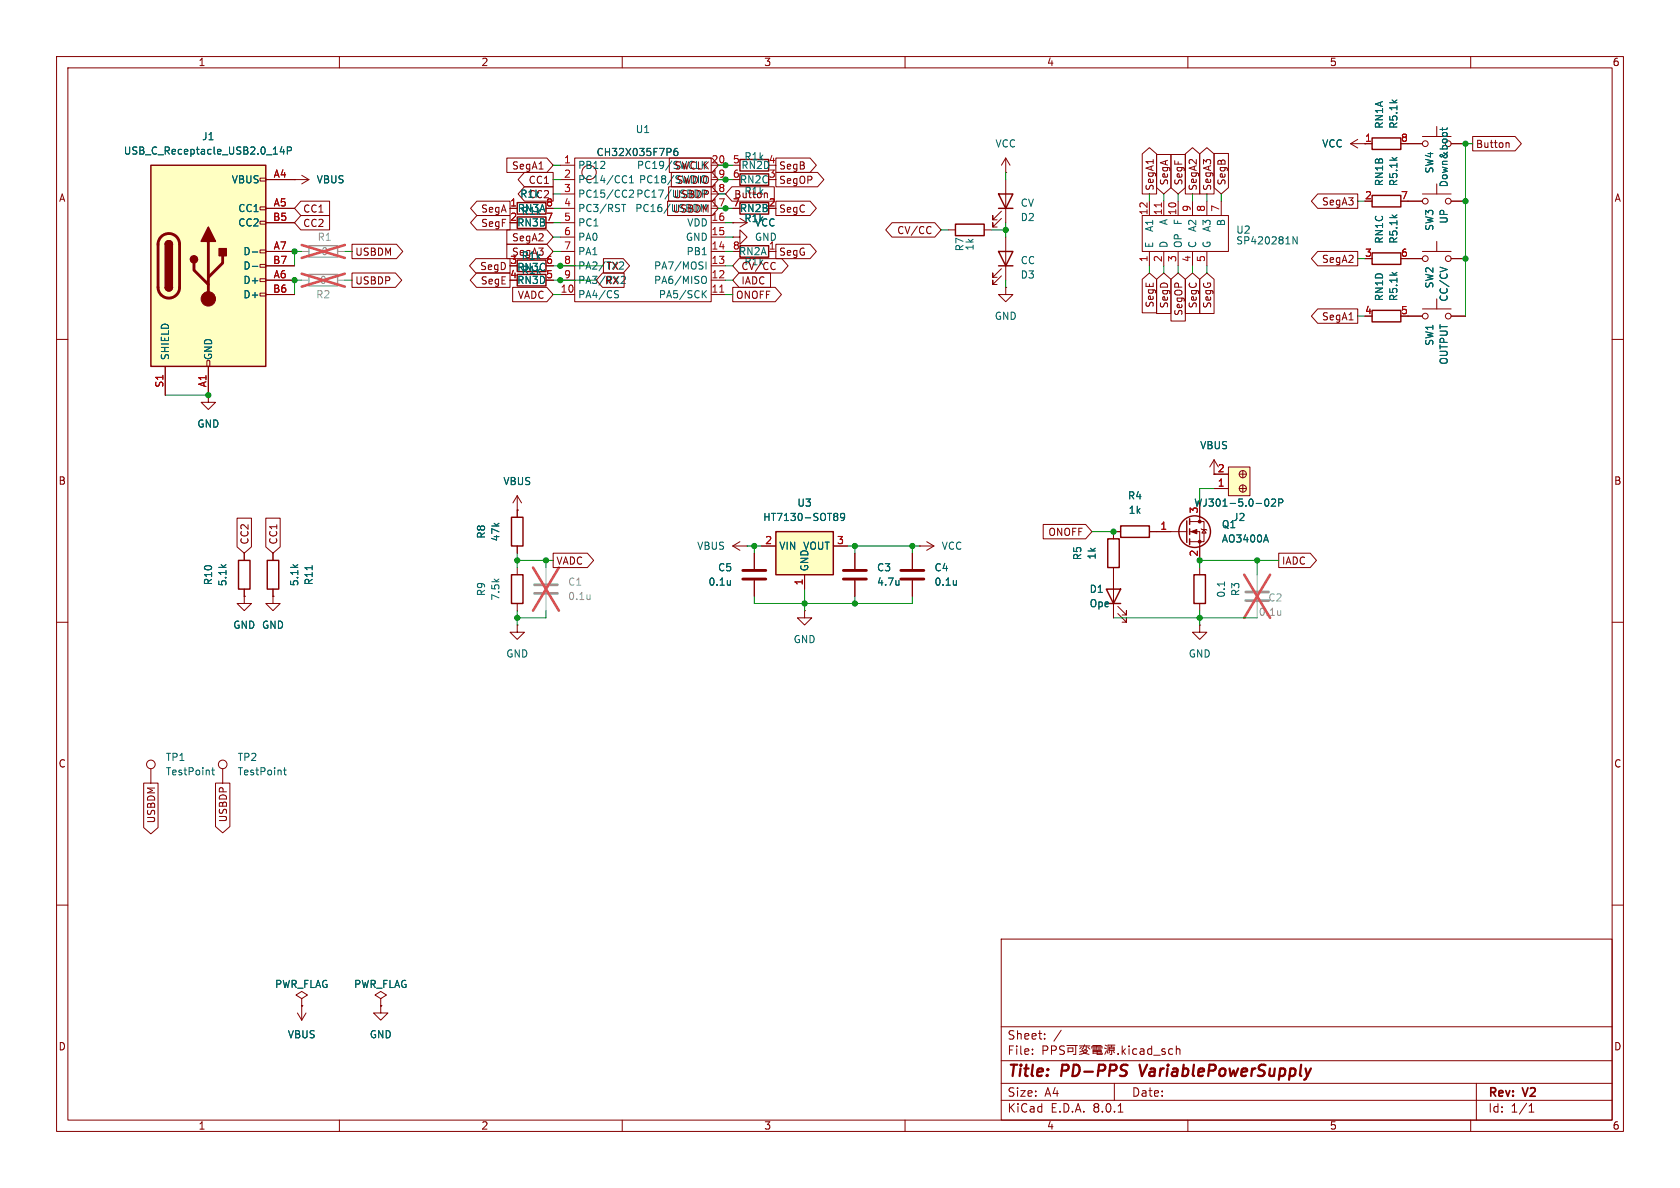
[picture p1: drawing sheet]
<svg xmlns="http://www.w3.org/2000/svg" width="297mm" height="210mm" viewBox="0 0 297 210" stroke-linecap="round" stroke-linejoin="round" font-family="sans-serif">
<g fill="none" stroke="#840000" stroke-width=".18">
<path d="M10 10h277v190h-277zM12 12h273v186h-273zM60 10v2M110 10v2M160 10v2M210 10v2M260 10v2M10 60h2M285 60h2M133.3 97.8v2.8M161.3 97.8v2.8M162.6 96.5h.1"/>
<path d="M162.6 96.5h2.5M163.8 95.8l1.3 .7M165.1 96.5l-1.3 .8M10 110h2M133.3 102.6v2.8M142.2 108v1.2h1.3l-1.3 1.3-1.2-1.3h1.2M142.2 108h.1M161.3 102.6v2.8M285 110h2M10 160h2M285 160h2M177 166h108v32h-108z"/>
<path d="M60 198v2M110 198v2M160 198v2M177 194.5h108M177 191.5h108M177 187.5h108M177 181.5h108M182.5 186.3v.1M182.5 185.5v.1M184.4 185.7l.7-.1 .1-.2v-.4l-.2-.1h-.6v1.5M184.7 182.8v.1M184.7 183.6v.1"/>
<path d="M185.9 185.7l.7-.1 .1-.2v-.4l-.2-.1h-.6v1.5M187.6 182.1l-1.3 2M188.2 185l-.6-.1-.2 .1v.5l.6 .3 .2 .3-.3 .3-.6-.1M188.6 184.8h1.9M188.8 185.9h.9v-.6h-.9v.7M190.2 184.8v1.6h-.5M190.8 184.9h1.9M191.2 185.1l-.3 .3M191.4 185.8l-.5 .2M191.4 185.8h.8a2.02 2.02 0 0 1-1.4 .6M191.4 185.8l.6 .5 .5 .1M191.6 184.9l-.4 .6"/>
<path d="M191.7 185.5h.3M191.7 184.7v.2M192 184.9v.6M192.3 185.1l.4 .4M193 185.3v-.3h1.8v.3M193.2 184.8h1.5M193.2 185.5h.5M193.2 186.2h1.5v-.5h-1.5v.6M193.2 185.9h1.5M193.2 185.3h.5M193.9 184.8v.7M194 185.7v.7h.8l.1-.2"/>
<path d="M194.1 185.3h.5M194.1 185.5h.6M195.2 185.3l.4 .1M195.4 184.8l.3 .1M195.6 185.8l-.3 .6M196.1 185.1h.9v.6h-.9zM196.1 185.4h.9M196.2 185.9l-.2 .3M196.5 185.7v.7h-.3M196.5 184.8v.3M196.8 185.9l.2 .2M197 191.5v3"/>
<path d="M197.1 184.8h-1.2l-.2 1.4M197.7 196.6h.8M197.7 186.3v.1M198.4 184.9v1.5M198.5 185.8l.5 .6M199 185.4l-.6 .6M199.6 184.9v.1M199.6 185.4v1M201 185.5l-.5-.1-.3 .3v.4l.2 .2h.6M201.6 185.5h.6v.9M202.2 185.8h-.5a.29 .29 0 0 0-.2 .3 .29 .29 0 0 0 .2 .3l.5-.1M203.6 185.5l-.4-.1-.3 .3v.4l.1 .2h.6"/>
<path d="M203.6 184.9v1.5M204 186.5h1.1M206 185.5l-.4-.1-.2 .2 .1 .2 .5 .2v.3h-.6M207.3 185.5l-.4-.1-.3 .3v.4l.1 .2h.6M208 185.5l.2-.1 .3 .1 .1 .9M208 184.9v1.5M210 198v2M260 198v2M261 191.5v6.5M270.3 196.6h.9M270.3 195.5l.4-.4v1.5"/>
</g>
<path d="M199.1 188.2l.2 .1M199.1 189.4l.1 .2-.2 .4M201.5 188.2l.4 2" fill="none" stroke="#840000" stroke-width=".4"/>
<path d="M131.3 102.4h4.1M131.3 100.8h4.1M159.3 102.4h4M159.3 100.8h4" fill="none" stroke="#840000" stroke-width=".51"/>
<path d="M129.1 102.6v.8M129.1 103.3v.1M169.1 102.6v.8M169.1 103.3l-.1 .1" fill="none" stroke="#006464" stroke-width=".18"/>
<path d="M137.2 94h10.1v7.6h-10.1z" fill="#ffffc2"/>
<g fill="none" stroke="#840000" stroke-width=".25">
<path d="M130.8 35.8h5.1v2h-5.1zM130.8 30.7h5.1v2.1h-5.1zM130.8 28.2h5.1v2h-5.1zM168.9 39.6h5.1v2.1h-5.1zM176.5 34.3h2.6l-1.3 2.5zM176.5 36.8h2.6M130.8 43.4h5.1v2.1h-5.1zM176.5 44.5h2.6l-1.3 2.5zM176.5 47h2.6M42.2 99.1h2v5h-2zM47.2 99.1h2.1v5h-2.1zM90.4 91.4h2.1v5.1h-2.1z"/>
<path d="M137.2 94h10.1v7.6h-10.1zM195.8 95.3h2.1v5h-2.1zM198.1 93h5.1v2h-5.1zM209.8 92.1v3.8M210.3 91.7v1M210.3 93.5v1M210.3 95.3v1M90.4 101.6h2.1v5.1h-2.1zM195.6 104.1h2.5l-1.3 2.6zM195.6 106.7h2.5M211.1 101.6h2v5.1h-2z"/>
<circle cx="211.2" cy="94" r="2.79"/>
</g>
<g fill="none" stroke="#840000" stroke-width=".18">
<path d="M99.1 29.2h2.5M99.1 39.4h2.5M99.1 36.8h2.5M99.1 34.3h2.5M99.1 31.8h2.5M101.6 27.9h24.1v25.4h-24.1zM119.7 26.2l-.3 .1a.86 .86 0 0 0 0 1.2l.4-.1 .1-.4-.3-.3h-.2l-.3 .3M125.7 29.2h2.6M125.7 39.4h2.6M125.7 36.8h2.6M125.7 34.3h2.6M125.7 31.8h2.6"/>
<path d="M129.5 39.4h.1M129.5 39.4h2.6M130.8 38.6l1.3 .8M132.1 39.4l-1.3 .7M177 38.6l-1.5 1.5v-.7v.7h.8M177 37.3l-1.5 1.6v-.8v.8h.8M177.8 30.5h.1M177.8 27.9v2.6M177.8 31.8v7.6M177.8 27.9l-.8 1.3M177.8 27.9l.8 1.3M99.1 52.1h2.5"/>
<path d="M99.1 49.5h2.5M99.1 47h2.5M99.1 44.5h2.5M99.1 41.9h2.5M125.7 52.1h2.6M125.7 49.5h2.6M125.7 47h2.6M125.7 44.5h2.6M125.7 41.9h2.6M129.5 41.9h1.3v-1.3l1.3 1.3-1.3 1.3v-1.3M129.5 41.9h.1M135.9 44.5h1.3"/>
<path d="M167.6 40.6h1.3M174 40.6h1.3M177 48.8l-1.5 1.5v-.8v.8h.8M177 47.5l-1.5 1.5v-.7v.7h.8M177.8 50.8v1.3h1.3l-1.3 1.2-1.3-1.2h1.3M177.8 50.8h.1M177.8 41.9v7.6M36.8 69.9v1.2h1.3l-1.3 1.3-1.2-1.3h1.2M36.8 69.9h.1M43.2 97.8v1.3M48.3 97.8v1.3M91.4 90.2h.1"/>
<path d="M91.4 87.6v3.8M91.4 96.5v1.3M91.4 87.6l-.7 1.3M91.4 87.6l.8 1.3M129.5 96.5h2.6M129.5 96.5l1.3 .8M130.8 95.8l-1.3 .7M132.1 96.5h.1M134.6 96.5h2.6M147.3 96.5h2.6M151.1 97.8v2.8M198.1 94h-1.3v1.3"/>
<path d="M203.2 94h6.6M210.3 94h1.8v5.1M210.3 92.2h2.6v3.6h-2.6M212.1 88.9v3.3M212.3 93.5l.2 .1h.7l.2 .1M212.9 93.6l.3 .6h-.7zM214.6 81.3l-.7 1.3M214.6 81.3v2.5M214.6 81.3l.8 1.3M43.2 105.4v1.3h1.2l-1.2 1.3-1.3-1.3h1.3M43.2 105.4h.1M43.2 104.1v1.3"/>
<path d="M48.3 105.4v1.3h1.2l-1.2 1.3-1.3-1.3h1.3M48.3 105.4h.1M48.3 104.1v1.3M91.4 110.5v1.3h1.3l-1.3 1.2-1.2-1.2h1.2M91.4 110.5h.1M91.4 100.3v1.3M91.4 106.7v1.3M142.2 101.6v2.5M151.1 102.6v2.8M196.8 100.3v8.9M197.6 108.5l1.5 1.5v-.8v.8h-.7M197.6 107.2l1.5 1.5v-.7v.7h-.7"/>
<path d="M212.1 110.5v1.3h1.3l-1.3 1.2-1.3-1.2h1.3M212.1 110.5h.1M212.1 100.3v1.3M212.1 106.7v1.3M26.7 135.9v2.5M39.4 135.9v2.5M52.6 179.1l.7 1.2M53.3 176.5l1.1-.6-1.1-.6-1 .6 1 .6v1.3M53.3 177.8h.1M53.3 177.8v2.5M54.1 179.1l-.8 1.2M67.3 176.5l1-.6-1-.6-1 .6 1 .6v1.3"/>
<path d="M67.3 177.8h.1M67.3 177.8v1.3h1.3l-1.3 1.2-1.3-1.2h1.3"/>
<circle cx="104.1" cy="30.5" r="1.27"/>
<circle cx="26.7" cy="135.1" r=".76"/>
<circle cx="39.4" cy="135.1" r=".76"/>
</g>
<g fill="none" stroke="#006464" stroke-width=".18">
<path d="M109.9 36.1h.7M110.3 36.1v1.3M111.3 32.3h.7M111.3 31.4l.3-.3v1.2M111.3 33.7l.2-.1 .4 .1M111.9 34.1l-.7 .8h.8M119.7 26.2l-.3 .1a.86 .86 0 0 0 0 1.2l.4-.1 .1-.4-.3-.3-.4 .1-.1 .2M108.9 52l.3 .1 .1 .3-.2 .2h-.3M108.9 51.4h.4M109.7 46.3l.4 .1 .2 .3-.8 .9h.8M109.9 48.9l.4-.1 .3 .4-.8 .9h.8M124.3 51.9l.6 .7"/>
<path d="M124.3 48.8a.43 .43 0 0 1 .6 .5v.4a.43 .43 0 0 1-.6 .4M124.8 46.3v1.3M124.9 51.4l-.7 .7M55.2 100v.7M147.6 90.7h.3l.2 .3-.2 .3M147.6 91.3h.3M147.9 91.3l.2 .2v.3l-.1 .2h-.4M149.3 91.3l-.2 .2h-.4l-.1-.2 .1-.5 .4-.1 .2 .2a.84 .84 0 0 1-.3 1.1h-.3M223.8 94.6l.4 1.2M158.9 102.6v.8M158.9 103.3v.1M216.5 102.9v.7"/>
<path d="M37.4 136.1h.5M37.6 135.7v1.1l.3 .2M50.1 136.1h.5M50.3 135.7v1.1l.3 .2"/>
</g>
<path d="M149.1 102.4h4.1M149.1 100.8h4.1" fill="none" stroke="#840000" stroke-width=".51"/>
<path d="M127.2 51.7h.8" fill="none" stroke="#a90000" stroke-width=".18"/>
<path d="M94.5 104.9h4.1M94.5 103.4h4.1M220.2 106.2h4.1M220.2 104.6h4.1" fill="none" stroke="#a1a1a1" stroke-width=".51"/>
<path d="M96.5 100.3v2.8M96.5 105.2v2.8M222.2 101.6v2.8M222.2 106.4v2.8" fill="none" stroke="#a1a1a1" stroke-width=".18"/>
<path d="M104.3 105.1v.9M104.3 105.9h.1M226.4 107.9v.9M226.4 108.7h-.1" fill="none" stroke="#989898" stroke-width=".18"/>
<path d="M94.2 100.3l4.6 7.7M98.8 100.3l-4.6 7.7M220 101.6l4.5 7.6M224.5 101.6l-4.5 7.6" fill="none" stroke="#e75356" stroke-width=".46"/>
<g fill="#840000" stroke="#840000" stroke-width=".18">
<path d="M210.6 94l1-.4v.8z"/>
<circle cx="212.1" cy="95.8" r=".25"/>
<circle cx="212.1" cy="92.2" r=".25"/>
</g>
<path d="M217.2 82.6h3.8v5h-3.8z" fill="#ffffc2"/>
<g fill="none" stroke="#840000" stroke-width=".18">
<path d="M52.1 31.8h.1M52.1 31.8h2.5M53.3 31l1.3 .8M54.6 31.8l-1.3 .7M214.6 86.4h2.6M214.6 83.8h2.6M217.2 82.6h3.8v5h-3.8zM219.1 86.4h1.2M219.1 83.8h1.2M219.7 83.2v1.3M219.7 85.7v1.3"/>
<circle cx="219.7" cy="86.4" r=".63"/>
<circle cx="219.7" cy="83.8" r=".63"/>
</g>
<path d="M223.8 88.3l.1-.1a.68 .68 0 0 1 .4 .6 .68 .68 0 0 1-.4 .7l-.1-.1M224.8 88.3l.5-.1 .2 .4-.8 .9h.8M226.1 88.9l.6-.1 .1-.2-.1-.3-.6-.1v1.3" fill="none" stroke="#006464" stroke-width=".18"/>
<path d="M54.6 48.5h5.1v2h-5.1zM54.6 43.4h5.1v2.1h-5.1z" fill="none" stroke="#a1a1a1" stroke-width=".25"/>
<path d="M53.3 49.5h1.3M53.3 44.5h1.3M59.7 49.5h1.3M59.7 44.5h1.3" fill="none" stroke="#a1a1a1" stroke-width=".18"/>
<path d="M53.3 48.4l7.7 2.3M53.3 43.3l7.7 2.3M61 48.4l-7.7 2.3M61 43.3l-7.7 2.3" fill="none" stroke="#e75356" stroke-width=".46"/>
<path d="M26.7 29.2h20.3v35.6h-20.3z" fill="#ffffc2"/>
<g fill="none" stroke="#840000" stroke-width=".18">
<path d="M46 39.1h1v.5h-1zM46 36.6h1v.5h-1zM46 31.5h1v.5h-1zM47 31.8h5.1M47 36.8h5.1M47 39.4h5.1M52.1 31.8h.1M53.2 38.1h5.1v2.5h-5.1l-1.1-1.2zM53.2 35.6h5.1v2.5h-5.1l-1.1-1.3zM84.3 35.6h5.9v2.5h-5.9l-1.1-1.3zM84.3 38.1h5.9v2.5h-5.9l-1.1-1.2zM89.6 27.9h7.1l1.1 1.3-1.1 1.3h-7.1z"/>
<path d="M90.2 36.8h1.2M92.7 33h5.1v2.6h-5.1l-1.1-1.3zM92.7 30.5h5.1v2.5h-5.1l-1.1-1.2zM95.3 29.9h.7M118 35.6h7.9l1.1 1.2-1.1 1.3h-7.9zM118.2 33h7.7l1.1 1.3-1.1 1.3h-7.7zM118.3 27.9h7.6l1.1 1.3-1.1 1.3h-7.6zM118.7 30.5h7.2l1.1 1.3-1.1 1.2h-7.2zM129.4 33h7.5v2.6h-7.5l-1.1-1.3zM129.5 39.4h.1M135.3 34.1l.4 .2v.7M137.2 27.9h6l1.1 1.3-1.1 1.3h-6z"/>
<path d="M137.2 35.6h6l1.1 1.2-1.1 1.3h-6zM137.2 30.5h7.3l1.2 1.3-1.2 1.2h-7.3zM157.7 39.4h7.6l1.1 1.2-1.1 1.3h-7.6l-1.1-1.3zM201.9 27.2l1.3-1.1 1.3 1.1v7.1h-2.6zM201.9 38.1h15.3v6.4h-15.3zM203.2 35.6v2.5M203.9 28.2v.7M204.5 27.3h2.5v5.9l-1.3 1.1-1.2-1.1zM205.7 35.6v2.5M207 27.3h2.6v5.9l-1.3 1.1-1.3-1.1zM208.3 35.6v2.5M209.5 27.2l1.3-1.1 1.3 1.1v7.1h-2.6z"/>
<path d="M210.8 35.6v2.5M212.1 27.2l1.3-1.1 1.2 1.1v7.1h-2.5zM213.4 35.6v2.5M214.6 27.1h2.6v6.1l-1.3 1.1-1.3-1.1zM215.9 35.6v2.5M233 34.3h7v2.5h-7l-1.2-1.2zM238.8 25.4h3.8M238.8 25.4l1.2 .8M240 24.6l-1.2 .8M248.9 25.4h2.6M248.9 35.6h2.6M251.5 24.1h5"/>
<path d="M251.5 34.3h5M254 22.4v1.7M254 32.5v1.8M256.5 25.4h2.6M256.5 35.6h2.6M260.3 24.1h7.6l1.1 1.3-1.1 1.3h-7.6zM266.4 25.2l.4 .2v.7M46 51.8h1v.5h-1zM46 49.3h1v.5h-1zM46 46.7h1v.5h-1zM46 44.2h1v.5h-1zM47 49.5h5.1"/>
<path d="M47 44.5h5.1M47 52.1h5.1M47 47h5.1M62.2 43.2h7.9l1.1 1.3-1.1 1.2h-7.9zM62.2 48.3h7.7l1.1 1.2-1.1 1.3h-7.7zM84.1 45.7h6.1v2.6h-6.1l-1.1-1.3zM84.2 48.3h6v2.5h-6l-1.1-1.3zM89.6 40.6h7.1l1.1 1.3-1.1 1.3h-7.1zM89.6 43.2h7.1l1.1 1.3-1.1 1.2h-7.1zM90.6 50.8h6.1l1.1 1.3-1.1 1.2h-6.1zM106.5 48.3h3.8v2.5h-3.8l-1.1-1.3zM106.7 45.7h3.5l1.1 1.3-1.1 1.3h-3.5z"/>
<path d="M129.5 50.8h7.5l1.2 1.3-1.2 1.2h-7.5zM130.7 48.3h5.5v2.5h-5.5l-1.2-1.3zM130.7 45.7h7.5l1.1 1.3-1.1 1.3h-7.5l-1.2-1.3zM137 46.5h.1M137.1 47.5l-.1 .1M137.2 43.2h6l1.1 1.3-1.1 1.2h-6zM164.5 40.1l.1 .1M164.6 41.2h-.1M201.9 49.4l1.3-1.1 1.3 1.1v5.9h-2.6zM203.2 44.5v2.5M204.5 49.4l1.2-1.1 1.3 1.1v6h-2.5zM205.7 44.5v2.5"/>
<path d="M207 49.4l1.3-1.1 1.3 1.1v7.4h-2.6zM208.3 44.5v2.5M209.5 49.4l1.3-1.1 1.3 1.1v6h-2.6zM210.8 44.5v2.5M212.1 49.4l1.3-1.1 1.2 1.1v6h-2.5zM213.4 44.5v2.5M233 54.6h7v2.6h-7l-1.2-1.3zM233 44.4h7v2.6h-7l-1.2-1.3zM238.5 56.6h.7M248.9 45.7h2.6M248.9 55.9h2.6M251.5 44.5h5"/>
<path d="M251.5 54.6h5M254 42.7v1.8M254 52.8v1.8M256.5 45.7h2.6M256.5 55.9h2.6M29.2 64.8v5.1M36.6 63.8h.5v1h-.5zM36.8 69.9h.1M36.8 64.8v5.1M41.9 91.6h2.6v5.1l-1.3 1.1-1.3-1.1zM43.2 97.8v1.3M47 91.6h2.5v5.1l-1.2 1.1-1.3-1.1z"/>
<path d="M48.3 97.8v1.3M91.4 90.2h.1M91.4 90.2v1.2M91.4 96.5v1.3M97.8 97.8h6l1.2 1.3-1.2 1.2h-6zM133.3 97.8v2.8M134.6 96.5h2.6M147.3 96.5h2.6M151.1 97.8v2.8M161.3 97.8v2.8M184.4 92.7h7.5l1.1 1.3-1.1 1.3h-7.5zM198.1 94h-1.3v1.3"/>
<path d="M203.2 94h3.8M212.1 88.9v2.5M212.1 96.5v2.6M214.6 86.4h2.6M214.6 83.8h2.6M226.1 97.8h5.5l1.1 1.3-1.1 1.2h-5.5zM43.2 105.4h.1M43.2 104.1v1.3M48.3 105.4h.1M48.3 104.1v1.3M133.3 102.6v2.8M142.2 101.6v2.5"/>
<path d="M151.1 102.6v2.8M161.3 102.6v2.8M196.8 100.3v3.8M196.8 106.7v2.5M25.4 138.4h2.5v7.9l-1.2 1.1-1.3-1.1zM38.1 138.4h2.5v7.7l-1.2 1.1-1.3-1.1zM53.3 177.8h.1M67.3 177.8h.1"/>
<circle cx="252" cy="25.4" r=".51"/>
<circle cx="252" cy="35.6" r=".51"/>
<circle cx="256" cy="35.6" r=".51"/>
<circle cx="252" cy="45.7" r=".51"/>
<circle cx="252" cy="55.9" r=".51"/>
<circle cx="256" cy="45.7" r=".51"/>
<circle cx="256" cy="55.9" r=".51"/>
</g>
<path d="M26.7 29.2h20.3v35.6h-20.3zM91.4 35.8h5.1v2h-5.1zM91.4 38.4h5.1v2h-5.1zM242.6 24.4h5v2h-5zM242.6 34.5h5v2.1h-5zM29.2 50.8a.64 .64 0 0 0 .6 .6 .64 .64 0 0 0 .7-.6M29.2 43.2a.64 .64 0 0 1 .6-.7 .64 .64 0 0 1 .7 .7M91.4 46h5.1v2h-5.1zM91.4 48.5h5.1v2h-5.1zM242.6 44.7h5v2h-5zM242.6 54.9h5v2h-5z" fill="none" stroke="#840000" stroke-width=".25"/>
<path d="M28.5 41.8a1.91 1.91 0 0 1 2.1-.4 1.91 1.91 0 0 1 1.1 1.8v7.6a1.91 1.91 0 0 1-1.9 1.9 1.91 1.91 0 0 1-1.9-1.9v-7.8l.2-.6zM34.3 46.5v1.3l2.5 2.5M36.8 42.7v10.1M39.4 45.2v1.3l-2.6 2.5" fill="none" stroke="#840000" stroke-width=".51"/>
<g fill="#840000" stroke="#840000" stroke-width=".25">
<path d="M29.2 50.8h1.3a.64 .64 0 0 1-.7 .6 .64 .64 0 0 1-.6-.6z"/>
<path d="M29.2 43.2h1.3v7.6h-1.3z"/>
<path d="M29.4 42.7a.64 .64 0 0 1 .7-.1 .64 .64 0 0 1 .4 .6h-1.3z"/>
<path d="M36.8 40.1l1.3 2.6h-2.5z"/>
<path d="M38.7 43.9h1.3v1.3h-1.3z"/>
<circle cx="34.3" cy="45.8" r=".63"/>
</g>
<circle cx="36.8" cy="52.8" r="1.27" fill="#840000" stroke="#840000" stroke-width=".18"/>
<g fill="none" stroke="#006464" stroke-width=".18">
<path d="M49.8 25.9l-.3 .9h.8M50.1 26.4v.8M50.8 26.6h.6l.1-.2v-.3l-.7-.1v1.2M255 22.6v.5M255.1 23.5h.6M255.8 22.6l-.1 .3h-1.1M44.6 44.5h1M44.6 47.1h1M229.3 41.9v1.2l-.7-1.2v1.2M254.6 47.2l1.2 .4M55.2 100v.7M147.6 90.7h.3l.2 .3-.2 .3"/>
<path d="M147.6 91.3h.3M147.9 91.3l.2 .2v.3l-.1 .2h-.4M149.3 91.3l-.2 .2h-.4l-.1-.2 .1-.5 .4-.1 .2 .2a.84 .84 0 0 1-.3 1.1h-.3M223.8 88.3l.1-.1a.68 .68 0 0 1 .4 .6 .68 .68 0 0 1-.4 .7l-.1-.1M223.8 94.6l.4 1.2M224.8 88.3l.5-.1 .2 .4-.8 .9h.8M226.1 88.9l.6-.1 .1-.2-.1-.3-.6-.1v1.3M129.1 102.6v.8M129.1 103.3v.1M158.9 102.6v.8M158.9 103.3v.1M169.1 102.6v.8"/>
<path d="M169.1 103.3l-.1 .1"/>
</g>
<path d="M205.3 35.9v.7" fill="none" stroke="#a90000" stroke-width=".18"/>
<g fill="none" stroke="#009600" stroke-width=".18">
<path d="M97.8 31.8h1.3M97.8 29.2h1.3M97.8 34.3h1.3M97.8 36.8h1.3M97.8 39.4h1.3M127 31.8h2.5M127 29.2h2.5M127 34.3h1.3M127 36.8h2.5M128.3 39.4h1.2M177.8 30.5v1.3M177.8 39.4v2.5"/>
<path d="M203.2 34.3v1.3M205.7 34.3v1.3M208.3 34.3v1.3M210.8 34.3v1.3M213.4 34.3v1.3M215.9 34.3v1.3M240 35.6h1.3M260.3 25.4h-1.2v30.5M53.3 44.5h-1.2v2.5M53.3 49.5h-1.2v2.6M61 44.5h1.2M61 49.5h1.2"/>
<path d="M97.8 44.5h1.3M97.8 49.5h7.6M97.8 52.1h1.3M97.8 41.9h1.3M97.8 47h8.9M128.3 44.5h1.2M128.3 49.5h1.2M128.3 52.1h1.2M128.3 41.9h1.2M128.3 47h1.2M166.4 40.6h1.2M175.3 40.6h2.5"/>
<path d="M177.8 49.5v1.3M203.2 47v1.3M205.7 47v1.3M208.3 47v1.3M210.8 47v1.3M213.4 47v1.3M240 45.7h1.3M240 55.9h1.3M29.2 69.9h7.6M91.4 99.1h6.4M91.4 97.8v2.5M96.5 99.1v1.2"/>
<path d="M132.1 96.5h2.5M133.3 96.5v1.3M149.9 96.5h12.7M151.1 96.5v1.3M161.3 96.5v1.3M193 94h3.8M214.6 86.4h-2.5v2.5M222.2 99.1v2.5M226.1 99.1h-14v1.2M91.4 108v2.5M96.5 108v1.2h-5.1M133.3 105.4v1.3h28v-1.3"/>
<path d="M142.2 104.1v3.9M151.1 105.4v1.3M196.8 109.2h25.4M212.1 108v2.5"/>
</g>
<g fill="#009600" stroke="#009600" stroke-width=".18">
<circle cx="128.3" cy="36.8" r=".46"/>
<circle cx="128.3" cy="31.8" r=".46"/>
<circle cx="52.1" cy="44.5" r=".46"/>
<circle cx="36.8" cy="69.9" r=".46"/>
<circle cx="52.1" cy="49.5" r=".46"/>
<circle cx="259.1" cy="35.6" r=".46"/>
<circle cx="259.1" cy="25.4" r=".46"/>
<circle cx="259.1" cy="45.7" r=".46"/>
<circle cx="99.1" cy="47" r=".46"/>
<circle cx="99.1" cy="49.5" r=".46"/>
<circle cx="212.1" cy="109.2" r=".46"/>
<circle cx="222.2" cy="99.1" r=".46"/>
<circle cx="212.1" cy="99.1" r=".46"/>
<circle cx="196.8" cy="94" r=".46"/>
<circle cx="128.3" cy="29.2" r=".46"/>
<circle cx="177.8" cy="40.6" r=".46"/>
<circle cx="133.3" cy="96.5" r=".46"/>
<circle cx="96.5" cy="99.1" r=".46"/>
<circle cx="91.4" cy="109.2" r=".46"/>
<circle cx="91.4" cy="99.1" r=".46"/>
<circle cx="151.1" cy="106.7" r=".46"/>
<circle cx="151.1" cy="96.5" r=".46"/>
<circle cx="142.2" cy="106.7" r=".46"/>
<circle cx="161.3" cy="96.5" r=".46"/>
</g>
<g font-size="2.8" fill="#840000">
<text x="178" y="190.9">Title:</text>
<text x="187.7" y="190.9">PD-PPS</text>
<text x="202.4" y="190.9">VariablePowerSupply</text>
</g>
<g font-size="2.1" fill="#840000">
<text x="178" y="184">Sheet:</text>
<text x="178" y="186.7">File:</text>
<text x="178" y="196.9">KiCad</text>
<text x="178" y="194.1">Size:</text>
<text x="184.7" y="194.1">A4</text>
<text x="185.7" y="196.9">E.D.A.</text>
<text x="193.3" y="196.9">8.0.1</text>
<text x="200" y="194.1">Date:</text>
<text x="263" y="194.3">Rev:</text>
<text x="263" y="196.9">Id:</text>
<text x="267.1" y="196.9">1/1</text>
<text x="269.4" y="194.3">V2</text>
</g>
<g font-size="1.8" fill="#840000">
<text x="35" y="11.9">1</text>
<text x="85" y="11.9">2</text>
<text x="135" y="11.9">3</text>
<text x="185" y="11.9">4</text>
<text x="235" y="11.9">5</text>
<text x="285" y="11.9">6</text>
<text x="260.8" y="26.4">Button</text>
<text x="10.3" y="35.9">A</text>
<text x="90.4" y="30.2">SegA1</text>
<text x="93.4" y="35.2">CC2</text>
<text x="93.4" y="32.7">CC1</text>
<text x="119" y="35.2">USBDP</text>
<text x="119.1" y="30.2">SWCLK</text>
<text x="119.5" y="32.7">SWDIO</text>
<text x="129.7" y="35.2">Button</text>
<text x="131.5" y="34.6">R1k</text>
<text x="137.6" y="30.2">SegB</text>
<text x="137.6" y="32.7">SegOP</text>
<text x="204.2" y="33.8" transform="rotate(-90 204.2 33.8)">SegA1</text>
<text x="206.7" y="32.9" transform="rotate(-90 206.7 32.9)">SegA</text>
<text x="209.2" y="32.9" transform="rotate(-90 209.2 32.9)">SegF</text>
<text x="211.8" y="33.8" transform="rotate(-90 211.8 33.8)">SegA2</text>
<text x="214.3" y="33.8" transform="rotate(-90 214.3 33.8)">SegA3</text>
<text x="216.9" y="32.9" transform="rotate(-90 216.9 32.9)">SegB</text>
<text x="285.3" y="35.9">A</text>
<text x="53.5" y="40.3">CC2</text>
<text x="53.5" y="37.8">CC1</text>
<text x="85" y="37.8">SegA</text>
<text x="85" y="40.3">SegF</text>
<text x="118.8" y="37.8">USBDM</text>
<text x="137.6" y="37.8">SegC</text>
<text x="158.5" y="41.6">CV/CC</text>
<text x="233.6" y="36.5">SegA3</text>
<text x="62.7" y="45.4">USBDM</text>
<text x="84.8" y="47.9">SegD</text>
<text x="90.4" y="42.9">SegA2</text>
<text x="90.4" y="45.4">SegA3</text>
<text x="107.2" y="47.9">TX</text>
<text x="131" y="47.9">CV/CC</text>
<text x="131.5" y="47.1">R1k</text>
<text x="137.6" y="45.4">SegG</text>
<text x="233.6" y="46.7">SegA2</text>
<text x="62.7" y="50.5">USBDP</text>
<text x="84.9" y="50.5">SegE</text>
<text x="91.4" y="53">VADC</text>
<text x="106.8" y="50.5">RX</text>
<text x="130" y="53">ONOFF</text>
<text x="131" y="50.5">IADC</text>
<text x="204.2" y="54.5" transform="rotate(-90 204.2 54.5)">SegE</text>
<text x="206.7" y="54.6" transform="rotate(-90 206.7 54.6)">SegD</text>
<text x="209.2" y="55.9" transform="rotate(-90 209.2 55.9)">SegOP</text>
<text x="211.8" y="54.6" transform="rotate(-90 211.8 54.6)">SegC</text>
<text x="214.3" y="54.6" transform="rotate(-90 214.3 54.6)">SegG</text>
<text x="233.6" y="56.8">SegA1</text>
<text x="215.2" y="83.6">2</text>
<text x="10.3" y="85.9">B</text>
<text x="285.3" y="85.9">B</text>
<text x="185.2" y="94.9">ONOFF</text>
<text x="44.1" y="96.4" transform="rotate(-90 44.1 96.4)">CC2</text>
<text x="49.2" y="96.4" transform="rotate(-90 49.2 96.4)">CC1</text>
<text x="98.3" y="100">VADC</text>
<text x="226.5" y="100">IADC</text>
<text x="10.3" y="135.9">C</text>
<text x="285.3" y="135.9">C</text>
<text x="27.6" y="145.6" transform="rotate(-90 27.6 145.6)">USBDM</text>
<text x="40.3" y="145.5" transform="rotate(-90 40.3 145.5)">USBDP</text>
<text x="10.3" y="185.9">D</text>
<text x="285.3" y="185.9">D</text>
<text x="35" y="199.9">1</text>
<text x="85" y="199.9">2</text>
<text x="135" y="199.9">3</text>
<text x="185" y="199.9">4</text>
<text x="235" y="199.9">5</text>
<text x="285" y="199.9">6</text>
</g>
<g font-size="1.8" fill="#006464">
<text x="112.3" y="23.7">U1</text>
<text x="244.7" y="22.9" transform="rotate(-90 244.7 22.9)">RN1A</text>
<text x="247.2" y="22.9" transform="rotate(-90 247.2 22.9)">R5.1k</text>
<text x="21.8" y="27.5">USB_C_Receptacle_USB2.0_14P</text>
<text x="35.6" y="25">J1</text>
<text x="105.3" y="27.8">CH32X035F7P6</text>
<text x="131.5" y="28.5">R1k 4</text>
<text x="175.9" y="26.3">VCC</text>
<text x="233.6" y="26.3">VCC</text>
<text x="40.9" y="32.6">VBUS</text>
<text x="55.9" y="32.6">VBUS</text>
<text x="91.9" y="35.2">R1k</text>
<text x="102.1" y="30.1">PB12</text>
<text x="102.1" y="32.6">PC14/CC1</text>
<text x="102.1" y="35.2">PC15/CC2</text>
<text x="112.4" y="35.2">PC17/USBDP</text>
<text x="112.5" y="30.1">PC19/SWCLK</text>
<text x="112.9" y="32.6">PC18/SWDIO</text>
<text x="130.7" y="32.6">RN2C</text>
<text x="131" y="30.1">RN2D</text>
<text x="135.8" y="31.5">3</text>
<text x="244.7" y="33" transform="rotate(-90 244.7 33)">RN1B</text>
<text x="247.2" y="33" transform="rotate(-90 247.2 33)">R5.1k</text>
<text x="253.6" y="30.8" transform="rotate(-90 253.6 30.8)">SW4</text>
<text x="256.1" y="33.2" transform="rotate(-90 256.1 33.2)">Down&amp;boot</text>
<text x="42" y="37.7">CC1</text>
<text x="42" y="40.2">CC2</text>
<text x="91.3" y="40.2">RN3B</text>
<text x="91.4" y="37.7">RN3A</text>
<text x="92.1" y="38.2">R1k</text>
<text x="102.1" y="37.7">PC3/RST</text>
<text x="102.1" y="40.2">PC1</text>
<text x="112.2" y="37.7">PC16/USBDM</text>
<text x="121.4" y="40.2">VDD</text>
<text x="130.7" y="37.7">RN2B</text>
<text x="131.5" y="39.5">R1k</text>
<text x="133.4" y="40.2">VCC</text>
<text x="180.3" y="39.3">D2</text>
<text x="180.3" y="36.7">CV</text>
<text x="204.1" y="41.1" transform="rotate(-90 204.1 41.1)">A1</text>
<text x="206.6" y="39.9" transform="rotate(-90 206.6 39.9)">A</text>
<text x="209.1" y="39.9" transform="rotate(-90 209.1 39.9)">F</text>
<text x="211.7" y="41.1" transform="rotate(-90 211.7 41.1)">A2</text>
<text x="214.2" y="41.1" transform="rotate(-90 214.2 41.1)">A3</text>
<text x="216.8" y="40.1" transform="rotate(-90 216.8 40.1)">B</text>
<text x="218.4" y="41.5">U2</text>
<text x="253.6" y="40.9" transform="rotate(-90 253.6 40.9)">SW3</text>
<text x="256.1" y="39.6" transform="rotate(-90 256.1 39.6)">UP</text>
<text x="42.9" y="45.3">D-</text>
<text x="42.9" y="47.9">D-</text>
<text x="92.1" y="46.1">R1k</text>
<text x="102.1" y="42.8">PA0</text>
<text x="102.1" y="45.3">PA1</text>
<text x="102.1" y="47.9">PA2/TX2</text>
<text x="115.5" y="47.9">PA7/MOSI</text>
<text x="121.1" y="42.8">GND</text>
<text x="121.3" y="45.3">PB1</text>
<text x="130.5" y="45.3">RN2A</text>
<text x="133.4" y="42.8">GND</text>
<text x="135.8" y="44.2">1</text>
<text x="170.5" y="44.5" transform="rotate(-90 170.5 44.5)">R7</text>
<text x="172.3" y="44.4" transform="rotate(-90 172.3 44.4)">1k</text>
<text x="180.3" y="46.9">CC</text>
<text x="204.1" y="43.9" transform="rotate(-90 204.1 43.9)">E</text>
<text x="206.6" y="43.9" transform="rotate(-90 206.6 43.9)">D</text>
<text x="209.1" y="43.9" transform="rotate(-90 209.1 43.9)">OP</text>
<text x="211.7" y="43.9" transform="rotate(-90 211.7 43.9)">C</text>
<text x="214.2" y="43.9" transform="rotate(-90 214.2 43.9)">G</text>
<text x="218.4" y="43.4">SP420281N</text>
<text x="244.7" y="43.2" transform="rotate(-90 244.7 43.2)">RN1C</text>
<text x="247.2" y="43.2" transform="rotate(-90 247.2 43.2)">R5.1k</text>
<text x="42.9" y="50.4">D+</text>
<text x="42.9" y="52.9">D+</text>
<text x="91.3" y="48.1">RN3C</text>
<text x="91.3" y="50.4">RN3D</text>
<text x="92.1" y="48.6">R1k</text>
<text x="96.4" y="49.3">5</text>
<text x="102.1" y="52.9">PA4/CS</text>
<text x="102.1" y="50.4">PA3/RX2</text>
<text x="115.5" y="50.4">PA6/MISO</text>
<text x="116.4" y="52.9">PA5/SCK</text>
<text x="180.3" y="49.4">D3</text>
<text x="244.7" y="53.3" transform="rotate(-90 244.7 53.3)">RN1D</text>
<text x="247.2" y="53.3" transform="rotate(-90 247.2 53.3)">R5.1k</text>
<text x="253.6" y="51.1" transform="rotate(-90 253.6 51.1)">SW2</text>
<text x="256.1" y="53.4" transform="rotate(-90 256.1 53.4)">CC/CV</text>
<text x="175.8" y="56.7">GND</text>
<text x="30.1" y="63.8" transform="rotate(-90 30.1 63.8)">SHIELD</text>
<text x="37.7" y="63.8" transform="rotate(-90 37.7 63.8)">GND</text>
<text x="253.6" y="61.2" transform="rotate(-90 253.6 61.2)">SW1</text>
<text x="256.1" y="64.6" transform="rotate(-90 256.1 64.6)">OUTPUT</text>
<text x="34.8" y="75.8">GND</text>
<text x="212.1" y="79.6">VBUS</text>
<text x="88.9" y="86">VBUS</text>
<text x="140.9" y="89.8">U3</text>
<text x="199.3" y="88.5">R4</text>
<text x="211" y="89.8">WJ301-5.0-02P</text>
<text x="86" y="95.3" transform="rotate(-90 86 95.3)">R8</text>
<text x="88.5" y="95.8" transform="rotate(-90 88.5 95.8)">47k</text>
<text x="134.8" y="92.3">HT7130-SOT89</text>
<text x="199.4" y="91">1k</text>
<text x="215.9" y="93.6">Q1</text>
<text x="217.9" y="92.3">J2</text>
<text x="123.2" y="97.4">VBUS</text>
<text x="126.8" y="101.2">C5</text>
<text x="137.7" y="97.4">VIN</text>
<text x="141.9" y="97.4">VOUT</text>
<text x="143.1" y="101.1" transform="rotate(-90 143.1 101.1)">GND</text>
<text x="154.9" y="101.2">C3</text>
<text x="165.1" y="101.2">C4</text>
<text x="166.4" y="97.4">VCC</text>
<text x="191.4" y="99.1" transform="rotate(-90 191.4 99.1)">R5</text>
<text x="193.9" y="99" transform="rotate(-90 193.9 99)">1k</text>
<text x="215.9" y="96.1">AO3400A</text>
<text x="37.7" y="103.5" transform="rotate(-90 37.7 103.5)">R10</text>
<text x="40.2" y="103.7" transform="rotate(-90 40.2 103.7)">5.1k</text>
<text x="52.9" y="103.7" transform="rotate(-90 52.9 103.7)">5.1k</text>
<text x="55.5" y="103.5" transform="rotate(-90 55.5 103.5)">R11</text>
<text x="86" y="105.5" transform="rotate(-90 86 105.5)">R9</text>
<text x="88.5" y="106.3" transform="rotate(-90 88.5 106.3)">7.5k</text>
<text x="125.2" y="103.7">0.1u</text>
<text x="154.9" y="103.7">4.7u</text>
<text x="165.1" y="103.7">0.1u</text>
<text x="192.5" y="105">D1</text>
<text x="192.5" y="107.5">Ope</text>
<text x="216.8" y="105.8" transform="rotate(-90 216.8 105.8)">0.1</text>
<text x="219.3" y="105.5" transform="rotate(-90 219.3 105.5)">R3</text>
<text x="41.1" y="111.4">GND GND</text>
<text x="140.2" y="113.9">GND</text>
<text x="89.4" y="116.4">GND</text>
<text x="210.1" y="116.4">GND</text>
<text x="29.2" y="134.7">TP1</text>
<text x="29.2" y="137.3">TestPoint</text>
<text x="41.9" y="134.7">TP2</text>
<text x="41.9" y="137.3">TestPoint</text>
<text x="48.5" y="174.9">PWR_FLAG</text>
<text x="62.5" y="174.9">PWR_FLAG</text>
<text x="50.8" y="183.7">VBUS</text>
<text x="65.3" y="183.7">GND</text>
</g>
<g font-size="1.8" fill="#a90000">
<text x="99.6" y="29">1</text>
<text x="125.7" y="29">20</text>
<text x="129.5" y="29">5</text>
<text x="241.2" y="25.1">1</text>
<text x="247.6" y="25.1">8</text>
<text x="48.3" y="31.5">A4</text>
<text x="99.6" y="31.5">2</text>
<text x="99.6" y="34">3</text>
<text x="125.7" y="34">18</text>
<text x="125.7" y="31.5">19</text>
<text x="129.5" y="31.5">6</text>
<text x="241.2" y="35.3">2</text>
<text x="247.6" y="35.3">7</text>
<text x="48.2" y="39.1">B5</text>
<text x="48.3" y="36.6">A5</text>
<text x="90.1" y="36.6">1</text>
<text x="90.1" y="39.1">2</text>
<text x="96.4" y="36.6">8</text>
<text x="96.4" y="39.1">7</text>
<text x="99.6" y="36.6">4</text>
<text x="99.6" y="39.1">5</text>
<text x="99.6" y="41.7">6</text>
<text x="125.7" y="41.7">15</text>
<text x="125.7" y="39.1">16</text>
<text x="125.7" y="36.6">17</text>
<text x="129.5" y="36.6">7</text>
<text x="135.8" y="36.6">2</text>
<text x="202.9" y="38.1" transform="rotate(-90 202.9 38.1)">12</text>
<text x="205.5" y="38.1" transform="rotate(-90 205.5 38.1)">11</text>
<text x="208" y="38.1" transform="rotate(-90 208 38.1)">10</text>
<text x="210.6" y="37.5" transform="rotate(-90 210.6 37.5)">9</text>
<text x="213.1" y="37.5" transform="rotate(-90 213.1 37.5)">8</text>
<text x="215.6" y="37.5" transform="rotate(-90 215.6 37.5)">7</text>
<text x="48.2" y="46.7">B7</text>
<text x="48.3" y="44.2">A7</text>
<text x="90.1" y="46.7">3</text>
<text x="96.4" y="46.7">6</text>
<text x="99.6" y="44.2">7</text>
<text x="99.6" y="46.7">8</text>
<text x="125.7" y="46.7">13</text>
<text x="125.7" y="44.2">14</text>
<text x="129.5" y="44.2">8</text>
<text x="202.9" y="46.4" transform="rotate(-90 202.9 46.4)">1</text>
<text x="205.5" y="46.4" transform="rotate(-90 205.5 46.4)">2</text>
<text x="208" y="46.4" transform="rotate(-90 208 46.4)">3</text>
<text x="210.6" y="46.4" transform="rotate(-90 210.6 46.4)">4</text>
<text x="213.1" y="46.4" transform="rotate(-90 213.1 46.4)">5</text>
<text x="241.2" y="45.5">3</text>
<text x="247.6" y="45.5">6</text>
<text x="48.2" y="51.8">B6</text>
<text x="48.3" y="49.3">A6</text>
<text x="90.1" y="49.3">4</text>
<text x="99" y="51.8">10</text>
<text x="99.6" y="49.3">9</text>
<text x="125.7" y="51.8">11</text>
<text x="125.7" y="49.3">12</text>
<text x="241.2" y="55.6">4</text>
<text x="247.6" y="55.6">5</text>
<text x="29" y="68.6" transform="rotate(-90 29 68.6)">S1</text>
<text x="36.6" y="68.6" transform="rotate(-90 36.6 68.6)">A1</text>
<text x="215.2" y="86.1">1</text>
<text x="205" y="93.7">1</text>
<text x="211.8" y="90.9" transform="rotate(-90 211.8 90.9)">3</text>
<text x="135.2" y="96.3">2</text>
<text x="147.9" y="96.3">3</text>
<text x="211.8" y="98.5" transform="rotate(-90 211.8 98.5)">2</text>
<text x="142" y="103.6" transform="rotate(-90 142 103.6)">1</text>
</g>
<g font-size="1.8" fill="#989898">
<text x="56.1" y="42.8">R1</text>
<text x="56.7" y="45.3">0</text>
<text x="55.8" y="52.9">R2</text>
<text x="56.4" y="50.4">0</text>
<text x="100.3" y="103.7">C1</text>
<text x="100.3" y="106.3">0.1u</text>
<text x="224.1" y="106.5">C2</text>
<text x="222.4" y="109.1">0.1u</text>
</g>
</svg>
